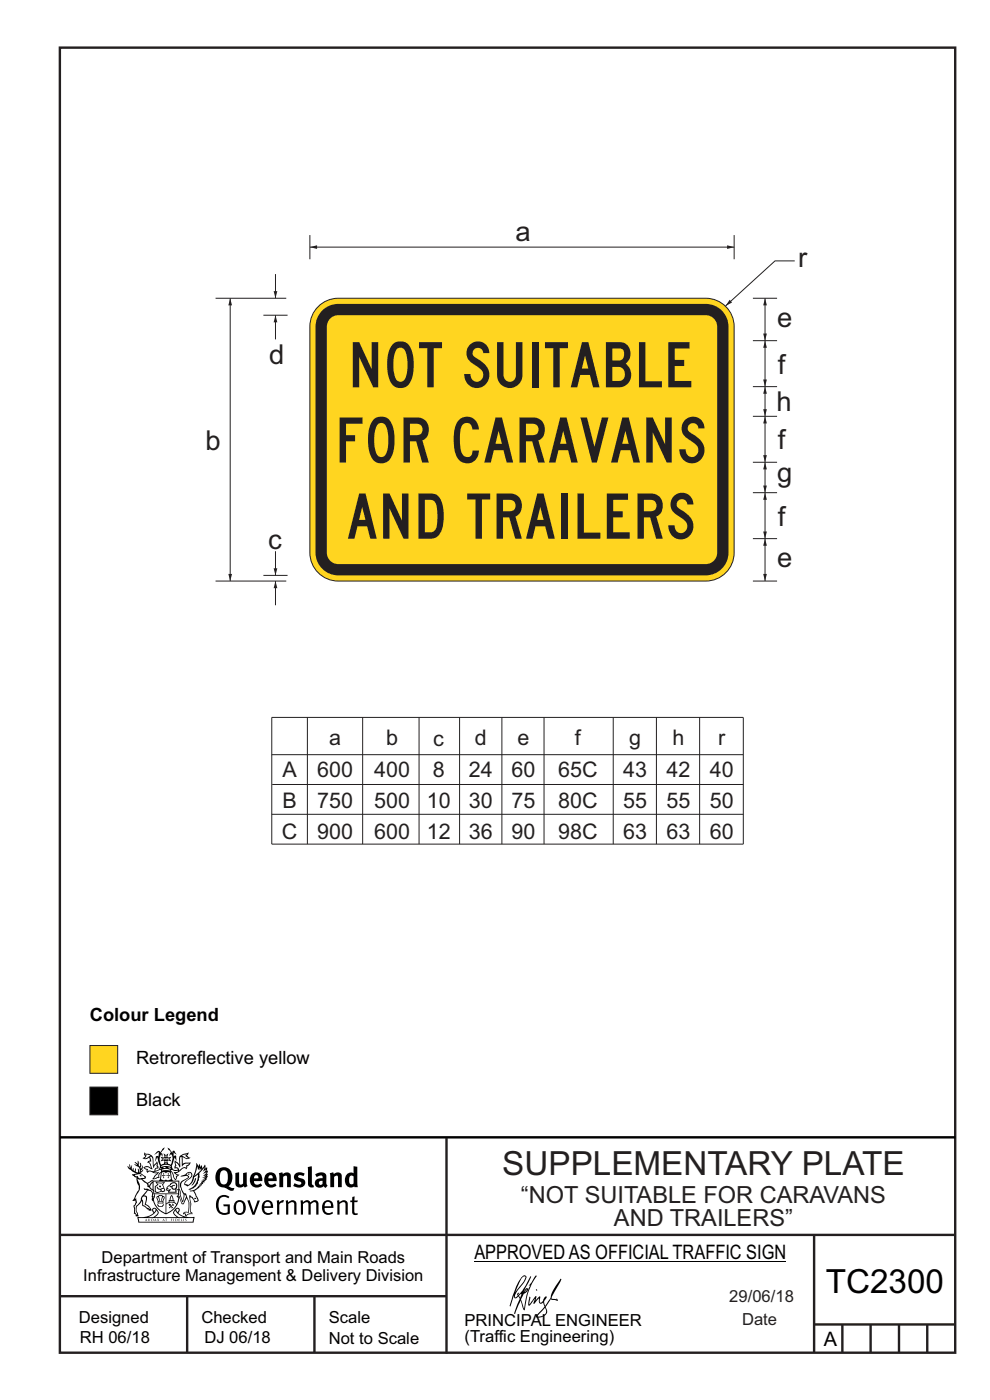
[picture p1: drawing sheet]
<svg xmlns="http://www.w3.org/2000/svg" width="210mm" height="297mm" viewBox="0 0 210 297" stroke-linecap="round" stroke-linejoin="round" font-family="sans-serif">
<path d="M12.7 10.1h189.9v276.9h-189.9zM12.7 262h190M12.7 275h82M39.7 275v12M66.7 275v12M172.7 262v25M172.7 281h30M178.7 281v6M184.7 281v6M190.7 281v6M196.7 281v6" fill="none" stroke="#231f20" stroke-width=".51"/>
<g fill="none" stroke="#231f20" stroke-width=".21">
<path d="M162.3 63.3v9M57.7 152.2h100v26.9h-100zM65.2 152.2v26.9M76.9 152.2v26.9M88.9 152.2v26.9M97.5 152.2v26.9M106.5 152.2v26.9M115.4 152.2v26.9M130.1 152.2v26.9M139.2 152.2v26.9M148.4 152.2v26.9M57.7 172.8h100"/>
<path d="M57.7 160.1h99.9M57.7 166.4h100"/>
</g>
<g fill="#231f20">
<path d="M162.3 63.3l.4 1.5h-.8z"/>
<path d="M161.9 70.8h.8l-.4 1.5z"/>
</g>
<path d="M162.3 72.3v9.7" fill="none" stroke="#231f20" stroke-width=".21"/>
<g fill="#231f20">
<path d="M162.3 72.3l.4 1.5h-.8z"/>
<path d="M161.9 80.5h.8l-.4 1.5z"/>
</g>
<path d="M168.6 55.4h-4.2l-10.5 9.5M159.7 72.3h5.1M159.7 63.3h5.1" fill="none" stroke="#231f20" stroke-width=".21"/>
<path d="M154.8 63.6l.5 .6-1.4 .7z" fill="#231f20"/>
<path d="M67.5 65a6 6 0 0 1 4.2-1.7h78a6 6 0 0 1 6 6v48a6 6 0 0 1-6 6h-78a6 6 0 0 1-6-6v-48a6 6 0 0 1 1.8-4.3z" fill-rule="evenodd" fill="#ffd520" stroke="#231f20" stroke-width=".21"/>
<path d="M68.1 66.2a4.8 4.8 0 0 1 3.6-1.7h78a4.8 4.8 0 0 1 4.8 4.8v48a4.8 4.8 0 0 1-4.8 4.8h-78a4.8 4.8 0 0 1-4.8-4.8v-48a4.8 4.8 0 0 1 1.2-3.1z" fill-rule="evenodd" fill="#231f20"/>
<path d="M69.9 67.8a2.41 2.41 0 0 1 1.8-.9h78a2.42 2.42 0 0 1 2.4 2.4v48a2.42 2.42 0 0 1-2.4 2.4h-78a2.42 2.42 0 0 1-2.4-2.4v-48l.1-.6z" fill-rule="evenodd" fill="#ffd520"/>
<path d="M65.7 52.4h90" fill="none" stroke="#231f20" stroke-width=".21"/>
<g fill="#231f20">
<path d="M154.2 52l1.5 .4-1.5 .4z"/>
<path d="M65.7 52.4l1.6-.4v.8z"/>
</g>
<path d="M65.7 49.9v5.1M155.7 49.9v5.1M162.3 114.3v9" fill="none" stroke="#231f20" stroke-width=".21"/>
<g fill="#231f20">
<path d="M162.3 114.3l.4 1.5h-.8z"/>
<path d="M161.9 121.8h.8l-.4 1.5z"/>
</g>
<path d="M159.7 114.3h5.1M162.3 104.5v9.8" fill="none" stroke="#231f20" stroke-width=".21"/>
<g fill="#231f20">
<path d="M162.3 104.5l.4 1.5h-.8z"/>
<path d="M161.9 112.8h.8l-.4 1.5z"/>
</g>
<path d="M162.3 98.1v6.4" fill="none" stroke="#231f20" stroke-width=".21"/>
<g fill="#231f20">
<path d="M162.3 98.1l.4 1.5h-.8z"/>
<path d="M161.9 103h.8l-.4 1.5z"/>
</g>
<path d="M159.7 98.1h5.1M162.3 88.3v9.8M159.7 104.5h5.1" fill="none" stroke="#231f20" stroke-width=".21"/>
<g fill="#231f20">
<path d="M162.3 88.3l.4 1.5h-.8z"/>
<path d="M161.9 96.6h.8l-.4 1.5z"/>
</g>
<path d="M159.7 88.3h5.1M162.3 82v6.3" fill="none" stroke="#231f20" stroke-width=".21"/>
<g fill="#231f20">
<path d="M162.3 82l.4 1.5h-.8z"/>
<path d="M161.9 86.8h.8l-.4 1.5z"/>
</g>
<path d="M159.7 82h5.1M58.4 123.3v5.1" fill="none" stroke="#231f20" stroke-width=".21"/>
<path d="M58.4 123.3l.4 1.5h-.8z" fill="#231f20"/>
<path d="M58.4 66.9v5.1" fill="none" stroke="#231f20" stroke-width=".21"/>
<path d="M58.4 66.9l.4 1.5h-.8z" fill="#231f20"/>
<path d="M58.4 116.9v5.2" fill="none" stroke="#231f20" stroke-width=".21"/>
<path d="M58 120.6h.8l-.4 1.5z" fill="#231f20"/>
<path d="M58.4 58.1v5.2" fill="none" stroke="#231f20" stroke-width=".21"/>
<path d="M58 61.8h.8l-.4 1.5z" fill="#231f20"/>
<path d="M45.7 63.3h15M48.8 63.3v60M55.9 66.9h5.1M45.7 123.3h15M55.9 122.1h5.1" fill="none" stroke="#231f20" stroke-width=".21"/>
<g fill="#231f20">
<path d="M48.8 63.3l.4 1.5h-.8z"/>
<path d="M48.4 121.8h.8l-.4 1.5z"/>
</g>
<path d="M159.7 123.3h5.1" fill="none" stroke="#231f20" stroke-width=".21"/>
<g fill="#000">
<path d="M29.6 249.5l.2-.2 .3 .3z" fill-rule="evenodd"/>
<path d="M30.8 244.9l1.1 .3-.9 .5h-.4l.6-.5zM31.8 245.5l.2-.1a2.44 2.44 0 0 1 .5 1.9l.1 .5 .6-1-.1 .6 .3 .3a.57 .57 0 0 0-.6 .8l-1-.2-.5 .2 .2-.5-.8-.3 .7-.1 .9 .5 .1-.1-.6-1.3-.2-.1 .5-.1zM30.7 244.4l-.1 .5 .2 .4-.6 .4a1.04 1.04 0 0 0 1.4-.1l.2 .6-.3 .1-.2 .4a.94 .94 0 0 1 .8 1.1l-.2-.1a1.16 1.16 0 0 0-1.5-.1l.3 .4 .4 .2 .1 .5 .2 .1 .1-.2a.94 .94 0 0 1 1.1 .3h.8l-1.2 1.2a1.13 1.13 0 0 0 1.2-.2l.4-.1v-.4l.4-.7a.83 .83 0 0 0-.6 1h-.3l-.7 .3 1.1-1.4-.5 .2-.5-.1 1.3-.5-.1-.2-.9 .4v-.3l.2-.2 .3 .1 .1-.3-.2-.4 .1-.6-.2-.3-.7 .9v-.7a1.42 1.42 0 0 0-1.6-1.8z" fill-rule="evenodd"/>
<path d="M31 258.7l.1 .2h-.2zM31 258.6l-.3 .5 .4-.1 .2 .1z" fill-rule="evenodd"/>
<path d="M31.4 258.6h.2v.4a.25 .25 0 0 0 .2-.1 .25 .25 0 0 0-.1-.3h.1a.29 .29 0 0 1 0 .4 .29 .29 0 0 1-.4 0 .29 .29 0 0 1 0-.4z" fill-rule="evenodd"/>
<path d="M32.2 258.6a.22 .22 0 0 1 .3 .2 .22 .22 0 0 1-.3 .2zM32 258.6l.1 .5a.33 .33 0 0 0 .4-.1 .33 .33 0 0 0 0-.4 .33 .33 0 0 0-.5 0z" fill-rule="evenodd"/>
<path d="M29.2 250.1l.3 .2a.61 .61 0 0 1 .8 .3l.3 .2a.8 .8 0 0 1 .6 1l.4 .1 .6 .5a1 1 0 0 1 .4 1.1l-.1 .7v-.5h-.1a.96 .96 0 0 0-.8-1.3l-.2-.2h-.7l-.1-.1-.1 .1 .1 .3h.6l-1.2 1.4-.2 .9-.4 .6a1.33 1.33 0 0 0-.5 1.8l.2 .5a1.26 1.26 0 0 1-.5-1.4l-.1-.4a1.56 1.56 0 0 0 .4-1.7l-.3 .2 .2-.5a3.2 3.2 0 0 0 .7-3zM30.4 253.9h.4a2.06 2.06 0 0 1-.1 1.6l.7 .5 .4 .4-.6-.1-.8-.6-.1-.9a.51 .51 0 0 1 .1-.9zM28.6 249.3a1.52 1.52 0 0 1 2.1 .6l-1.1 .1-.2-.1-.1-.4-.5 .1zM27.5 247v.8l-.3-.4-.1 .1a3.1 3.1 0 0 0 1.9 1.5l-1 .1 .5 .6 .5 .1 .1 1.1a1.84 1.84 0 0 1-.3 2.5l-.4 .9-.3 .4 .2 .1 .4-.1 .1 .4-.2 .5-.3 .2 .1 1.8 .2-.1 .3 .6h.1l.5-.1-.2-.5a1.3 1.3 0 0 1-.1-1.7l.9-1 .2 1.1 .5 .2 .5 .5 .1-.1 .2 .4 .5-.1a1.85 1.85 0 0 0-1.2-1.4l.1-.2a1.39 1.39 0 0 0 0-1.5l-.5-.1 .5-.5a.66 .66 0 0 1 .9-.4 .66 .66 0 0 1 .3 .9l-.1 .4 .2-.1v.2l-.1 .3 .2 .5 .1-.3a2.24 2.24 0 0 0 .1-2.2 .73 .73 0 0 1-.7-.7 .73 .73 0 0 1 .6-.7v-.2a.94 .94 0 0 0-.9 .8 .48 .48 0 0 1-.1-.5 .48 .48 0 0 1 .5-.3l.5-.3a.51 .51 0 0 0-.8 .2l-.4 .3-1.1-.8 .6-.1 .2-.5-1.2-.7 .5-.4v-.4l-.4 .4v-.2a.69 .69 0 0 0 .2-1v.5l-.2 .2v-1.1l-.3-.2 .1 .6-.1 .2-.4-1.2v.6l-.6-.3 .5 .6-.6-.2 .3 .3a1 1 0 0 1 .7 1.5l-.2-.8v.8l-.5-.2v-.7l-.2 .6-.2-.1-.1-.6-.2 .4-.2-.2 .1-.7-.2 .5z" fill-rule="evenodd"/>
<path d="M32.9 258.7l.1 .2h-.2zM32.9 258.6l-.2 .5 .3-.1 .2 .1z" fill-rule="evenodd"/>
<path d="M33.7 251.5l.4 .1 .1 .3h-.3z" fill-rule="evenodd"/>
<path d="M33.3 258.6h.2l.1 .2 .2-.2-.2 .2 .2 .3-.3-.2v.2h-.2l.2-.3z" fill-rule="evenodd"/>
<path d="M34.7 258.7l.1 .2h-.2zM34.7 258.6l-.3 .5 .4-.1 .2 .1z" fill-rule="evenodd"/>
<path d="M34.2 252.4a.3 .3 0 0 0 .6 0 .3 .3 0 0 0-.6 0zM33.3 251l.3 .3-.3 .3a.79 .79 0 0 0 0 1.3l.8-.2-.1-.3a.55 .55 0 0 1-.7-.6h.1l.2 .3 .3 .1 .8-.2-.4-.7 .4-.3-.7 .1zM33 250.7l1.1 .2 .9-.2-.4 .7 .4 1.1a.56 .56 0 0 1-.8 .3l-.2 .1a.73 .73 0 0 1-.9 .1 .73 .73 0 0 1-.3-.9v-.4l.6-.4z" fill-rule="evenodd"/>
<path d="M34.5 254h.2v.2l-.2 .6h-.2zM33.6 255.3h.9v.2a.55 .55 0 0 1-.8 .4v-.2l-.2-.1zM33.4 254h.2l.2 .8h-.2zM33.6 255h.8l.1 .1-.8 .1zM33.8 253.7h.5l-.2 1.1h-.1zM33.3 253.8l-.1 .3 .3 1.1a.48 .48 0 0 0-.1 .6 .48 .48 0 0 0 .5 .3l.5-.1a.49 .49 0 0 0 .2-.8l.3-1.1-.1-.3a1.42 1.42 0 0 0-1.5 0z" fill-rule="evenodd"/>
<path d="M34.6 248.9l.2 .1v.3l.3 .1h-.3l-.1 .6v-.5l-.4-.1 .4-.1z" fill-rule="evenodd"/>
<path d="M35 258.6h.5h-.2v.5h-.2l.1-.5z" fill-rule="evenodd"/>
<path d="M34.3 248.8a.57 .57 0 0 1 .9 .2 .57 .57 0 0 1 .9-.2l.2 1.4h-.2a.57 .57 0 0 1-.9 0 .69 .69 0 0 1-1.1 0zM34.2 248.1l-.3 2.1-.1 .4h2.9l-.2-.4-.3-2.1h-.2v.3l-.8-.2-.8 .2v-.3z" fill-rule="evenodd"/>
<path d="M34.2 247.4a1.51 1.51 0 0 1 2.1 .2 2.67 2.67 0 0 0-2.1 0zM35.7 247.6l.5 .2v.2l-.4-.1zM34.6 247.7l.5-.1 .1 .2h-.4zM34.1 247.9l.2 .1-.3 .1zM35 246.9l.2-.2 .3 .2zM34.9 245.7h.2v.3h-.2zM35 245.1l.2 .2 .2-.2-.1 .4h-.2zM35.1 246.3h.2l.1 .4-.2-.2-.2 .2zM35.3 245.7h.2v.3h-.2zM34.4 245.7l.3 .1 .1 .2-.4 .1 .2-.2zM35.7 245.8l.3-.1-.2 .2 .2 .2-.4-.1zM32.7 244.9l1-.5-.1 1-.2-.2-.3 .2-.3 1.1 .5-1 .3 .9a1.84 1.84 0 0 1 .2 1.7l.4 .1a2.48 2.48 0 0 1 2.2 .1l.2-.3-.2-.7 .7-1.7 .4 .6-.2-1-.2-.1-.2 .3v-.9l.6 .4-.6-.8-.3 .1-.1 .4-.5-.8-.5-.3 .2 .4 .6 .6-.5 .7 .5-.3a2.06 2.06 0 0 1-.1 2.2l-.5-.2-.2-.6 .2-.1 .7 .2-.4-.5 .4-.5-.7 .2-.2-.2 .2-.7-.5 .4-.5-.4 .2 .7-.2 .2-.7-.2 .4 .5-.4 .5 .8-.2 .1 .1-.2 .6-.5 .2a2.02 2.02 0 0 1 0-2.2l.3 .5-.1-.6-.3-.1 .8-1.3-.4 .4-.5 .7-.2-.3a.8 .8 0 0 0-.8 .5z" fill-rule="evenodd"/>
<path d="M35.6 248.9l.2 .1-.1 .3 .4 .1-.4 .1v.5l-.1-.6h-.3l.3-.1z" fill-rule="evenodd"/>
<path d="M36 254.8h.8v.2h-.8zM36.4 253.8l.2 .8h-.4zM36.4 253.5l-.3 .5-.1 .6h-.2v.4l-.7 .4 .2 .2a1.48 1.48 0 0 1 2.1 .1l.2-.1-.6-.5v-.5h-.2l-.1-.6z" fill-rule="evenodd"/>
<path d="M36.2 258.6h.3h-.1v.2h.1h-.1v.3h-.2z" fill-rule="evenodd"/>
<path d="M36.7 258.6h.2v.5h-.2z" fill-rule="evenodd"/>
<path d="M35.8 255.4l.4 .1 .1 .3 .3-.2-.2-.2a.38 .38 0 0 1 .5 .5l-.2-.2-.3 .3 .4 .2-.4 .2-.1-.4-.4 .4-.1-.2 .4-.3-.1-.1-.2 .1z" fill-rule="evenodd"/>
<path d="M35.6 251.9l.7-.5a.58 .58 0 0 1 1-.1 .58 .58 0 0 1-.4 .9l-.3-.3a.43 .43 0 0 1 .6-.3v-.1a.57 .57 0 0 0-.8 .2l-.2-.1-.3 .1 .5 .2a.55 .55 0 0 0 .8 .4v.5h-1.3l.4-.3-.2-.2-.6 .1 .2-.2-.2-.1zM35.4 251.8l-.1 .2a.39 .39 0 0 0 .2 .6h.3l-.2 .4h1.9l-.1-.7a.86 .86 0 0 0-.1-1.4 .86 .86 0 0 0-1.3 .4z" fill-rule="evenodd"/>
<path d="M37.3 258.6a.22 .22 0 0 1 .3 .2 .22 .22 0 0 1-.3 .2zM37.1 258.6v.5a.33 .33 0 0 0 .5-.1 .33 .33 0 0 0 0-.4 .33 .33 0 0 0-.5 0z" fill-rule="evenodd"/>
<path d="M37.8 258.6h.4h-.2v.2h.1h-.1v.2l.2 .1h-.4z" fill-rule="evenodd"/>
<path d="M32.4 250.5h5.6v2l-.2-.1v-1.7h-5.2v2.5h5.2v-.8l.1 .2-.1 1.1v-.3h-2.5v4a4.1 4.1 0 0 0 2.6-3.6l.1-.1a4 4 0 0 1-2.8 3.9 4.2 4.2 0 0 1-2.8-4.7l.1 1.3 .1-.2a3.8 3.8 0 0 0 2.5 3.4v-4h-2.5l-.2-.9z" fill-rule="evenodd"/>
<path d="M38.4 258.6h.2l-.1 .4 .2 .1h-.3z" fill-rule="evenodd"/>
<path d="M38.5 245.3l.5-.3 .7-.1-.6 .3 .8 .5h-.3zM38.3 245.5h.2l.1 2a1.69 1.69 0 0 1 1.6-.7l-.8 .5 .1 .5a1.1 1.1 0 0 0-1.5 .6l-.1-.5-.2-.2h-.5l.3-.4-.3-.7a1.42 1.42 0 0 1 .9 1.1l.2-.1zM37.1 246.2l.1 1-.2 .3 .1 .5 .5-.1 .2 .2a.96 .96 0 0 1-1.2-.1l-.1 .1a1.06 1.06 0 0 0 1.3 .2v.1a.72 .72 0 0 1-.9 .2l.2 .5 .6 .2-.4 .2-.1 .7-.2-.4-.4-1.1-.4-.4 .4 .9a1.54 1.54 0 0 0 .7 1.2l.2-.3a.58 .58 0 0 1 .4-.7l.2-.2h-.3l-.5-.3 .9-.5a.93 .93 0 0 1 1.2-.5v.2l.2-.2 .1-.5a.99 .99 0 0 0 .7-.8l-1.3 .1-.3 .2-.1-1.4 .9 .4 .9-.3h-.4l-.5-.4 .4-.7-.6 .2a1.46 1.46 0 0 0-1.4 2.1l.1 .4-.3-.4z" fill-rule="evenodd"/>
<path d="M38.9 258.6h.2v.5h-.2z" fill-rule="evenodd"/>
<path d="M39.3 258.6h.2l-.1 .1 .2 .2-.2 .2h-.1v-.2l.2 .1z" fill-rule="evenodd"/>
<path d="M29.4 258.4h11.6l-.1 .8h-11.4zM31.4 258.2l.4-.1a2.48 2.48 0 0 0 1.4-1.3l.3 .5-.5 .6-.5 .3zM32.5 256.6l.3-.2 .2 .2-.3 .6zM37.2 256.8a2.65 2.65 0 0 0 1.8 1.4h-1.1l-.5-.3-.5-.6zM37.4 256.6l.2-.2 .3 .2-.3 .6zM29.2 258.2l.1 1.2h11.8l.2-1.1-.2-.1a4.1 4.1 0 0 1-3.3-.9l.3-.4-.1-.5a1.06 1.06 0 0 0-1.3 .9l.2 .4 .6 .5h-4.7l.3-.1a.84 .84 0 0 0 .6-.7 .84 .84 0 0 0-.5-.9l-.3-.2-.5 .1-.1 .5 .3 .4a4.2 4.2 0 0 1-3.4 .9z" fill-rule="evenodd"/>
<path d="M41.3 250.1l.3-.2-.2 .9-.6 .7h-.2l.5-.7z" fill-rule="evenodd"/>
<path d="M41.2 254.1h.3l.2 .3h-.4z" fill-rule="evenodd"/>
<path d="M39.7 249l.3-.2 .5 .2a.88 .88 0 0 1-.6 1.1 1.22 1.22 0 0 0-.8 1.3l.5 .2a.72 .72 0 0 0 .9-.4l.5-.8 .2-.6 .8-.6v.3a2.85 2.85 0 0 1-2 2.8l.1 .1a2.13 2.13 0 0 0 1.9-1.5v-.2a2.01 2.01 0 0 0 .3-1.8l1.1-1.3-.4 1 .7-.5-.7 1 .8-.4-.8 .8 .7-.1-.9 .5 .8-.1-.8 .4h.8l-.9 .3 .3 .2h-.4l.2 .3h-.3l.1 .3h-.4l.2 .3h-.2a2.16 2.16 0 0 1-2 1l.1 .2h.4a.76 .76 0 0 1 .7 .7l.5 1.2-.6 .2a1.45 1.45 0 0 0-1.1-1.3l.2 1.8-.1 1.8 .4 .3a1.07 1.07 0 0 0-1.2 .4v-.3l-.5-.2a.87 .87 0 0 1 1.1-.1v-.7a4.4 4.4 0 0 0-.6-3.1v-.3h-.3a2.16 2.16 0 0 1-.7-2.2l.3-.3 1.2-.8a.55 .55 0 0 0-.4-.8zM37.8 252.4a.76 .76 0 0 1 .3 1.1l.6 1.6 .4-1.7 .2 .1a.61 .61 0 0 1-.1 .9l-.3 .9h-.2l-.7-1.6-.3 .1a1.18 1.18 0 0 0 .1-1.4zM41.8 247.5l.2 .8 .3-.6v.6l.4-.5a1.9 1.9 0 0 1-1.1 1.4l-.4 .3zM38.3 249.6l1.3-.1 .2 .1v.3l-.5 .3a1.26 1.26 0 0 0-.9 1.9l.2 .6a1.84 1.84 0 0 1 .1 2.1l-.4-1.3a.96 .96 0 0 0-.4-1.3l-.4 .3a.78 .78 0 0 1 0 1.2l.1 .3h.4l.4 1.1a.38 .38 0 0 0 .2 .4 .38 .38 0 0 0 .4-.1l.6-1.2a2.94 2.94 0 0 1 .4 2.5l-.1 .5-.8-.1-.3 .4v.2l.4-.1 .1 .4 .2 .1a1.02 1.02 0 0 1 1.3-.5v-.4l-.3-.1 .1-1.8-.3-1.3 .1 .1a1.14 1.14 0 0 1 .8 .9 .63 .63 0 0 0 .8-.2 .63 .63 0 0 0-.1-.9l-.7-1.2 .9-.6 .2-.3 .3-.1-.1-.2h.4l-.1-.3h.3l-.1-.3 .5-.1-.2-.2 .6-.4v-.2h-.2l.4-.5-.3 .1 .3-.6-.4 .1 .4-.5v-.3l-.3 .2 .2-.6-.1-.3-.4 .3v-.8l-.6 .8-.2-.7-.2 .4-.3-.7-.1 .6-.5-.8-.1 1.4-.6 1.9a1.81 1.81 0 0 1-1 1.4l-.6-.2a1.75 1.75 0 0 1 1.1-1.2 .75 .75 0 0 0 .1-1.3 .75 .75 0 0 0-1.1 .5z" fill-rule="evenodd"/>
<path d="M46.4 253.9a1.72 1.72 0 0 1 2.3 0l-.3 .3a1.24 1.24 0 0 0-1.4-.2 1.24 1.24 0 0 0-.6 1.4 1.49 1.49 0 0 0 1.2 2l.7-.2v-1.3h-.8l-.1-.4h1.4v1.9a1.93 1.93 0 0 1-2.3 0 1.93 1.93 0 0 1-.7-2.2l.2-.7z" fill-rule="evenodd"/>
<path d="M47 248.5a2.55 2.55 0 0 0 0 2.7l.3 .1a.81 .81 0 0 0 1-.9v-.6a1.04 1.04 0 0 0-1.1-1.5zM46.3 248.1a1.82 1.82 0 0 1 2.1-.2 1.82 1.82 0 0 1 .9 1.9 2.29 2.29 0 0 1-.8 1.9l.7 .3h.5l-.2 .6a2.87 2.87 0 0 1-2-.7 2.12 2.12 0 0 1-1.6-3.1z" fill-rule="evenodd"/>
<path d="M50.4 255.1a1.65 1.65 0 0 0 .2 2.2 .99 .99 0 0 0 1-1.4 .78 .78 0 0 0-.4-.8 .78 .78 0 0 0-.8 0zM50 254.9a1.33 1.33 0 0 1 1.6-.1 1.33 1.33 0 0 1 .5 1.4 1.31 1.31 0 0 1-1.3 1.6 1.31 1.31 0 0 1-1.2-1.6v-.6z" fill-rule="evenodd"/>
<path d="M49.9 248.9l.8-.2v2a.46 .46 0 0 0 .3 .6 .46 .46 0 0 0 .6-.3v-2.1l.7-.2v2.4l.2 .5-.5 .4-.3-.3a1.02 1.02 0 0 1-1.2 .2 1.02 1.02 0 0 1-.6-1.1z" fill-rule="evenodd"/>
<path d="M52.5 254.7l.5-.1 .8 2.6 .8-2.5h.5l-1.1 3h-.5z" fill-rule="evenodd"/>
<path d="M54 249.5l-.1 .5h.9a.49 .49 0 0 0-.2-.6 .49 .49 0 0 0-.6 .1zM53.4 249.1a1.34 1.34 0 0 1 1.6-.2 1.34 1.34 0 0 1 .7 1.5v.2h-1.8a.77 .77 0 0 0 .5 .8 .77 .77 0 0 0 .9-.4l.3 .5a1.59 1.59 0 0 1-2 .2 1.59 1.59 0 0 1-.5-2z" fill-rule="evenodd"/>
<path d="M56.3 255.2l-.2 .7h1.3a.7 .7 0 0 0-.3-.8 .7 .7 0 0 0-.8 .1zM55.9 255a1.22 1.22 0 0 1 1.5-.2 1.22 1.22 0 0 1 .5 1.5h-1.8a.93 .93 0 0 0 .5 1 .93 .93 0 0 0 1.1-.2l.2 .3a1.43 1.43 0 0 1-1.8 .1 1.43 1.43 0 0 1-.6-1.7z" fill-rule="evenodd"/>
<path d="M57.1 249.5l-.2 .5h1a.49 .49 0 0 0-.2-.6 .49 .49 0 0 0-.6 .1zM56.4 249.1a1.34 1.34 0 0 1 1.6-.2 1.34 1.34 0 0 1 .7 1.5v.2h-1.8a.77 .77 0 0 0 .5 .8 .77 .77 0 0 0 .9-.4l.4 .5a1.59 1.59 0 0 1-2.1 .2 1.59 1.59 0 0 1-.5-2z" fill-rule="evenodd"/>
<path d="M58.7 254.7l.4-.1 .1 .5 .4-.4 .6-.1-.1 .6a.66 .66 0 0 0-.9 .6v1.9h-.4z" fill-rule="evenodd"/>
<path d="M59.2 248.9l.7-.2 .1 .4a.95 .95 0 0 1 1-.3 .95 .95 0 0 1 .7 .8v2.3h-.8v-2.3a.46 .46 0 0 0-.8 .1v2.2h-.8z" fill-rule="evenodd"/>
<path d="M60.6 254.8l.4-.2 .1 .5a.94 .94 0 0 1 1-.5 .94 .94 0 0 1 .8 .8v2.3h-.5l-.1-2.5a.81 .81 0 0 0-1.2 .3v2.2h-.4z" fill-rule="evenodd"/>
<path d="M62.6 249.1a1.75 1.75 0 0 1 2-.1l-.2 .5-.6-.2a.43 .43 0 0 0-.6 .3l.4 .3a1.04 1.04 0 0 1 1.2 1.1 1.04 1.04 0 0 1-1.4 1l-1.2-.4 .3-.6 1 .4 .4-.4a.88 .88 0 0 0-1-.5l-.4-.2-.1-.4z" fill-rule="evenodd"/>
<path d="M65.3 247.6l.8-.2 .1 3.8 .3 .2 .1 .5a.88 .88 0 0 1-1-.1 .88 .88 0 0 1-.3-1z" fill-rule="evenodd"/>
<path d="M63.7 254.7l.5-.1 .1 .5 .4-.3a.78 .78 0 0 1 1.2 .3 .9 .9 0 0 1 .9-.5 .9 .9 0 0 1 .8 .8v2.3h-.5l-.1-2.5a.67 .67 0 0 0-1.1 .3v2.2h-.5v-2.4l-.4-.2-.7 .4v2.2h-.5z" fill-rule="evenodd"/>
<path d="M67.8 250.6a.43 .43 0 0 0-.1 .7 .43 .43 0 0 0 .7-.1v-.7zM66.8 249.2a1.7 1.7 0 0 1 2.4 .1v1.8l.3 .4-.4 .5-.5-.3a1.03 1.03 0 0 1-1.7-.2 1.03 1.03 0 0 1 .8-1.5h.7v-.4a.8 .8 0 0 0-1.2 .1z" fill-rule="evenodd"/>
<path d="M69.1 255.2l-.2 .7h1.3a.7 .7 0 0 0-.3-.8 .7 .7 0 0 0-.8 .1zM68.7 255a1.22 1.22 0 0 1 1.5-.2 1.22 1.22 0 0 1 .5 1.5h-1.8a.93 .93 0 0 0 .4 1 .93 .93 0 0 0 1.2-.2l.2 .3a1.44 1.44 0 0 1-1.8 .1 1.44 1.44 0 0 1-.6-1.7z" fill-rule="evenodd"/>
<path d="M70 248.9l.7-.2 .1 .4a.95 .95 0 0 1 1-.3 .95 .95 0 0 1 .7 .8v2.3h-.8v-2.3a.46 .46 0 0 0-.8 .1v2.2h-.8z" fill-rule="evenodd"/>
<path d="M71.5 254.8l.4-.2 .1 .5a.94 .94 0 0 1 1-.5 .94 .94 0 0 1 .8 .8v2.3h-.5l-.1-2.5a.81 .81 0 0 0-1.2 .3v2.2h-.4z" fill-rule="evenodd"/>
<path d="M74.3 249.5a1.48 1.48 0 0 0 0 1.7h.5l.2-.1v-1.5l-.3-.2zM75 247.4l.8 .1 .1 4.4h-.7l-.1-.2a1.26 1.26 0 0 1-1.4 0 1.26 1.26 0 0 1-.5-1.3 1.29 1.29 0 0 1 .4-1.3 1.29 1.29 0 0 1 1.4-.2z" fill-rule="evenodd"/>
<path d="M74.7 253.9l.5-.1v.9h.7l-.1 .4h-.6v2.1l.1 .2h.5l.1 .3a.75 .75 0 0 1-1.2-.6v-2h-.4v-.4h.4z" fill-rule="evenodd"/>
<circle cx="40" cy="249.1" r=".17"/>
</g>
<path d="M100.6 267.7h66.2" fill="none" stroke="#000" stroke-width=".21"/>
<g fill="#000001">
<path d="M111.6 273.7l.2-.2-.5 .7zM110.4 274.5l.3 .1-.3 .8-.3-.5zM110.9 270.9h.5a9.3 9.3 0 0 1-2 3.1l-.1 .3 1-2.5zM110.6 271a14.7 14.7 0 0 0-2.2 4.9l-.3 1.2 .1 .1 .8-2.3a.42 .42 0 0 0 .2 .6 .42 .42 0 0 0 .6-.3l.2-.1 .3 .5-1.2 3.2h.2l1.1-2.9 .6 1.9 .2 .2 .2-.5a13.5 13.5 0 0 1 2-6.2l.5-.5-.2-.2-1.5 2.1 .3-.1a14.9 14.9 0 0 0-1.3 5.1l-.4-1.2a1.39 1.39 0 0 1 .2-1.8l.1-.2a.92 .92 0 0 0 .8-1.2 .75 .75 0 0 0-.7 .7l-.2 .2 1.6-3.4h-.1l-.4 .7a10.5 10.5 0 0 1-2.1 3.3l.1-.5a.32 .32 0 0 0-.3 .2 .32 .32 0 0 0 0 .4l-.5 .4a3.2 3.2 0 0 1 1.1-2.3l.5-.6a2.49 2.49 0 0 0 .7-1.6l-.3-.2z" fill-rule="evenodd"/>
<path d="M115.6 277.5a1.15 1.15 0 0 1 .1 1.3 1.15 1.15 0 0 1-1.2 .5h-.5zM112.3 275.1l-.3 1.7 .3 .2 1.2-1.5-.3 1.1 1.2-1.2a.94 .94 0 0 0 .3 1.2l.5-.3 .3 .9-1.2 1.3a.98 .98 0 0 0-.5 1 1.9 1.9 0 0 0 2.3-1.3l-.1-.2a1.02 1.02 0 0 1 .3-1.4l.5-1 1.5 .3-.2-.4v.2l-1.1-.1v-.3l2-3.6 .1-.2-.1-.2-1.8 2.7a6.6 6.6 0 0 1-1.5 3l-.2-.2a1.01 1.01 0 0 1 .4-1.4l.1-.2-.2-.1-.4 .4-.2 .5-.5 .4-.2-.4 .1-.9-.2-.1-.8 1 .2-1h-.1l-1.4 1.8 .2-1.5v-.1z" fill-rule="evenodd"/>
<path d="M113.7 273.6l.3 .2h-.3z" fill-rule="evenodd"/>
</g>
<path d="M12.7 241.3h190" fill="none" stroke="#000" stroke-width=".51"/>
<path d="M94.7 241.4v45.8" fill="none" stroke="#231f20" stroke-width=".51"/>
<path d="M19.1 221.8h5.9v5.9h-5.9z" fill-rule="evenodd" fill="#ffd520" stroke="#231f20" stroke-width=".21"/>
<path d="M19.1 230.6h5.9v5.9h-5.9z" fill-rule="evenodd" fill="#000" stroke="#231f20" stroke-width=".21"/>
<g font-size="13.3" fill="#231f20">
<text x="73.8" y="82.2">NOT SUITABLE</text>
<text x="71" y="98.1">FOR CARAVANS</text>
<text x="73.5" y="114.3">AND TRAILERS</text>
</g>
<text font-size="7.1" fill="#231f20" x="106.6" y="249.2">SUPPLEMENTARY PLATE</text>
<text font-size="7.1" x="175.2" y="274.3">TC2300</text>
<g font-size="5.8" fill="#231f20">
<text x="109.4" y="51.2">a</text>
<text x="169.3" y="56.7">r</text>
<text x="164.9" y="69.3">e</text>
<text x="57.1" y="77.2">d</text>
<text x="165" y="79.3">f</text>
<text x="164.7" y="87.3">h</text>
<text x="43.6" y="95.4">b</text>
<text x="165" y="95.3">f</text>
<text x="164.9" y="102.2">g</text>
<text x="165" y="111.5">f</text>
<text x="56.9" y="116.5">c</text>
<text x="164.9" y="120.3">e</text>
</g>
<g font-size="5" fill="#231f20">
<text x="110.5" y="255.2">“NOT SUITABLE FOR CARAVANS</text>
<text x="130.2" y="260.1">AND TRAILERS”</text>
</g>
<g font-size="4.6" fill="#231f20">
<text x="69.8" y="158.2">a</text>
<text x="81.9" y="158.2">b</text>
<text x="91.9" y="158.2">c</text>
<text x="100.7" y="158.2">d</text>
<text x="109.8" y="158.2">e</text>
<text x="121.9" y="158.2">f</text>
<text x="133.4" y="158.2">g</text>
<text x="142.7" y="158.2">h</text>
<text x="152.4" y="158.2">r</text>
<text x="59.9" y="164.8">A</text>
<text x="67.3" y="164.8">600</text>
<text x="79.4" y="164.8">400</text>
<text x="91.8" y="164.8">8</text>
<text x="99.5" y="164.8">24</text>
<text x="108.5" y="164.8">60</text>
<text x="118.4" y="164.8">65C</text>
<text x="132.2" y="164.8">43</text>
<text x="141.4" y="164.8">42</text>
<text x="150.6" y="164.8">40</text>
<text x="59.9" y="171.4">B</text>
<text x="67.3" y="171.4">750</text>
<text x="79.4" y="171.4">500</text>
<text x="90.5" y="171.5">10</text>
<text x="99.5" y="171.4">30</text>
<text x="108.5" y="171.4">75</text>
<text x="118.4" y="171.4">80C</text>
<text x="132.2" y="171.4">55</text>
<text x="141.4" y="171.4">55</text>
<text x="150.6" y="171.4">50</text>
<text x="59.8" y="178.1">C</text>
<text x="67.3" y="178.1">900</text>
<text x="79.4" y="178.1">600</text>
<text x="90.5" y="178.1">12</text>
<text x="99.5" y="178.1">36</text>
<text x="108.5" y="178.1">90</text>
<text x="118.4" y="178.1">98C</text>
<text x="132.2" y="178.1">63</text>
<text x="141.4" y="178.1">63</text>
<text x="150.6" y="178.1">60</text>
</g>
<g font-size="4.2">
<text x="100.6" y="267.2">APPROVED AS OFFICIAL TRAFFIC SIGN</text>
<text x="174.7" y="285.6">A</text>
</g>
<g font-size="3.9">
<text x="19" y="216.6">Colour Legend</text>
<text x="28.9" y="225.8">Retroreflective yellow</text>
<text x="28.9" y="234.6">Black</text>
</g>
<g font-size="3.5">
<text x="21.6" y="267.9">Department of Transport and Main Roads</text>
<text x="17.7" y="271.8">Infrastructure Management &amp; Delivery Division</text>
<text x="16.7" y="280.6">Designed</text>
<text x="42.7" y="280.6">Checked</text>
<text x="69.7" y="280.6">Scale</text>
<text x="98.5" y="281.4">PRINCIPAL ENGINEER</text>
<text x="16.9" y="284.8">RH 06/18</text>
<text x="43.3" y="284.9">DJ 06/18</text>
<text x="69.7" y="285.2">Not to Scale</text>
<text x="98.5" y="284.8">(Traffic Engineering)</text>
</g>
<g font-size="3.5" fill="#231f20">
<text x="154.7" y="276.2">29/06/18</text>
<text x="157.4" y="281.2">Date</text>
</g>
</svg>
